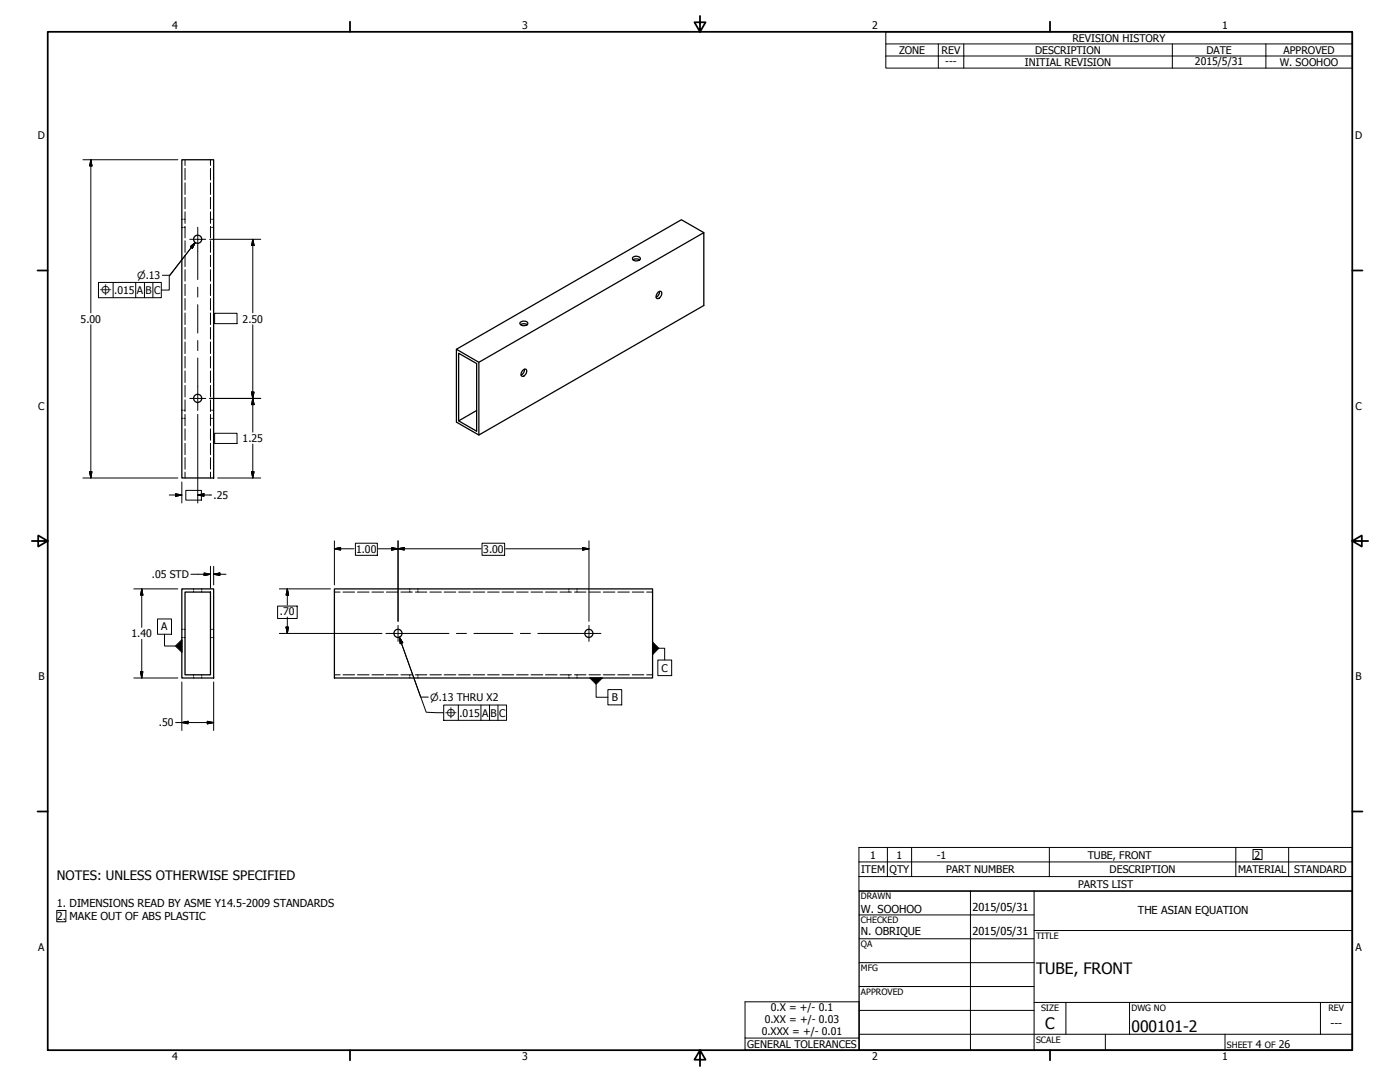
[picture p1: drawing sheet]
<svg xmlns="http://www.w3.org/2000/svg" width="559mm" height="432mm" viewBox="0 0 559 432" stroke-linecap="round" stroke-linejoin="round" font-family="sans-serif">
<!-- layer: Visible (ANSI) -->
<g fill="none" stroke="#000" stroke-width=".51">
<path d="M72.6 63.8h12.7v127h-12.7zM280.9 92.8l-8.9-5.1-89.8 51.7v29.1l8.9 5.1M252.6 102.7a1.79 1.79 0 0 1 3 .7 1.88 1.88 0 0 1-3.2-.3zM252.7 103.7a2.52 2.52 0 0 1 2.6 0M262.7 116.6l1.1-.3a1.8 1.8 0 0 1 0 1.9 1.8 1.8 0 0 1-1.7 .9 2.13 2.13 0 0 1 .6-2.5zM263.2 116.3a2.41 2.41 0 0 1-1.3 2.3M182.2 139.4l8.9 5.2 89.8-51.8v29.1l-89.8 51.7v-29M207.7 128.6a1.67 1.67 0 0 1 1.7-.6 1.67 1.67 0 0 1 1.2 1.3 1.92 1.92 0 0 1-3.1-.3zM207.8 129.5a2.52 2.52 0 0 1 2.6 0M208.9 147.6l1-.3a1.75 1.75 0 0 1 0 2 1.75 1.75 0 0 1-1.7 .8 1.98 1.98 0 0 1 .7-2.5zM209.4 147.3a2.34 2.34 0 0 1-1.4 2.4M190.2 163.8l-7.1 4.2 7.1 4.1v-27l-7.1-4.1v27"/>
<path d="M72.6 235h12.7v35.6h-12.7zM73.9 236.3h10.1v33h-10.1zM133.5 235h127v35.6h-127z"/>
<circle cx="78.9" cy="95.5" r="1.62"/>
<circle cx="78.9" cy="159" r="1.62"/>
<circle cx="158.8" cy="252.8" r="1.62"/>
<circle cx="235" cy="252.8" r="1.62"/>
</g>
<!-- layer: Hidden (ANSI) -->
<g fill="none" stroke="#000" stroke-width=".4">
<path d="M73.9 63.8v2.2M73.9 67.2v4.6M73.9 73v4.6M73.9 78.7v4.7M84 63.8v2.2M84 67.2v4.6M84 73v4.6M84 78.7v4.7M72.6 87.5h.4M72.6 90.7h.4M73.4 87.5h.5M73.4 90.7h.5"/>
<path d="M73.9 84.5v4.7M73.9 90.3v4.6M73.9 96.1v4.6M84 84.5v4.7M84 90.3v4.6M84 96.1v4.6M84 87.5h.4M84 90.7h.4M84.8 87.5h.5M84.8 90.7h.5M73.9 101.9v4.5M73.9 107.6v4.6"/>
<path d="M73.9 113.4v4.6M73.9 119.1v4.7M84 101.9v4.5M84 107.6v4.6M84 113.4v4.6M84 119.1v4.7M73.9 124.9v4.6M73.9 130.7v4.6M73.9 136.5v4.6M84 124.9v4.6M84 130.7v4.6M84 136.5v4.6"/>
<path d="M73.9 142.2v4.7M73.9 148v4.7M73.9 153.8v4.6M73.9 159.6v4.6M84 142.2v4.7M84 148v4.7M84 153.8v4.6M84 159.6v4.6M72.6 163.7h.4M72.6 166.9h.4M73.4 163.7h.5M73.4 166.9h.5"/>
<path d="M73.9 165.4v4.5M73.9 171.1v4.6M73.9 176.9v4.6M84 165.4v4.5M84 171.1v4.6M84 176.9v4.6M84 163.7h.4M84 166.9h.4M84.8 163.7h.5M84.8 166.9h.5M73.9 182.6v4.7M73.9 188.4v2.4"/>
<path d="M84 182.6v4.7M84 188.4v2.4M77.3 235v.4M77.3 235.8v.5M80.5 235v.4M80.5 235.8v.5M133.5 236.3h2.3M136.9 236.3h4.6M142.7 236.3h4.6M148.5 236.3h4.6M154.2 236.3h4.7M160 236.3h4.6"/>
<path d="M163.6 235v.4M163.6 235.8v.5M165.8 236.3h4.6M166.8 235v.4M166.8 235.8v.5M171.6 236.3h4.5M177.3 236.3h4.6M183.1 236.3h4.6M188.8 236.3h4.7M194.6 236.3h4.7M200.4 236.3h4.6M206.2 236.3h4.6"/>
<path d="M212 236.3h4.6M217.7 236.3h4.7M223.5 236.3h4.6M227.1 235v.4M227.1 235.8v.5M229.3 236.3h4.6M230.3 235v.4M230.3 235.8v.5M235.1 236.3h4.5M240.8 236.3h4.6M246.6 236.3h4.6M252.3 236.3h4.7"/>
<path d="M258.1 236.3h2.4M72.6 251.1h.4M72.6 254.4h.4M73.4 251.1h.5M73.4 254.4h.5M84 251.1h.4M84 254.4h.4M84.8 251.1h.5M84.8 254.4h.5M77.3 269.3v.4M77.3 270.1v.5M80.5 269.3v.4"/>
<path d="M80.5 270.1v.5M133.5 269.3h2.3M136.9 269.3h4.6M142.7 269.3h4.6M148.5 269.3h4.6M154.2 269.3h4.7M160 269.3h4.6M163.6 269.3v.4M163.6 270.1v.5M165.8 269.3h4.6M166.8 269.3v.4M166.8 270.1v.5"/>
<path d="M171.6 269.3h4.5M177.3 269.3h4.6M183.1 269.3h4.6M188.8 269.3h4.7M194.6 269.3h4.7M200.4 269.3h4.6M206.2 269.3h4.6M212 269.3h4.6M217.7 269.3h4.7M223.5 269.3h4.6M227.1 269.3v.4M227.1 270.1v.5"/>
<path d="M229.3 269.3h4.6M230.3 269.3v.4M230.3 270.1v.5M235.1 269.3h4.5M240.8 269.3h4.6M246.6 269.3h4.6M252.3 269.3h4.7M258.1 269.3h2.4"/>
</g>
<!-- layer: Symbol (ANSI) -->
<g fill="none" stroke="#000" stroke-width=".4">
<path d="M353.6 17.5v-4.8h186.2v4.8M374.5 17.5v9.7M384.7 17.5v9.7M467.9 17.5v9.7M505.3 17.5v9.7M539.8 17.5h-186.2v4.9M539.8 17.5v9.7h-186.2v-4.8M353.6 22.4h186.2M76 98.4l.8 .5M76.1 98.4h-.1M76.5 98.7l-8.9 11.3v5.8h-3.2M77.9 96.8h.1"/>
<path d="M39.3 112.7h25.1v6.1h-25.1zM45.1 112.7v6.1M54.2 112.7v6.1M57.7 112.7v6.1M61 112.7v6.1M62.9 247h5.6v6.1h-5.6zM65.7 253.1v4.7h4.3M159.4 254.3v.1M159.4 254.4h.1M160.2 256.6l9.9 27.6 7 .2M160.7 256.4l-.9 .3M263 258.7h2.3v4.7"/>
<path d="M237.9 273v5.3h4.7M242.6 275.2h5.6v6.1h-5.6zM262.6 263.4h5.5v6.2h-5.5zM177.1 281.4h25.1v6.1h-25.1zM182.9 281.4v6.1M192 281.4v6.1M195.4 281.4v6.1M198.8 281.4v6.1M354.2 338.2v11.6M363.9 338.2v11.6M418.8 338.2v11.6M493.3 338.2v11.6"/>
<path d="M514.3 338.2v11.6M342.8 344h197v-5.8h-197v11.6M342.8 349.8v5.8h197v-5.8M539.8 344v5.8h-197M297.4 399.8h45.5v14.5h-45.5zM297.4 414.3v4.8h45.5v-4.8"/>
</g>
<!-- layer: Border (ANSI) -->
<g fill="none" stroke="#000" stroke-width=".7">
<path d="M19 12.7h520.8v406.4h-520.8zM139.7 8.6v4.1M279.4 6.3v6.4l-2.2-3.8h4.4l-2.2 3.8M419.1 8.6v4.1M15 107.9h4M539.8 107.9h4M12.7 215.9h6.3l-3.8-2.2v4.4l3.8-2.2M539.8 215.9l3.8 2.2v-4.4l-3.8 2.2h6.3M15 323.8h4M539.8 323.8h4M139.7 419.1v4.1M279.4 419.1l2.2 3.8h-4.4l2.2-3.8v6.3"/>
<path d="M419.1 419.1v4.1"/>
</g>
<!-- layer: Title (ANSI) -->
<g fill="none" stroke="#000" stroke-width=".4">
<path d="M387.3 355.6v63.5M412.7 355.6v63.5M342.9 365.1h69.8M342.9 374.6h69.8M412.7 371.3h127.1M342.9 384.2h69.8M342.9 393.7h69.8M342.9 412.7h196.9M342.9 403.2h69.8M412.7 400h127.1M425.4 400v12.7M441.2 412.7v6.4"/>
<path d="M450.8 400v12.7M488.9 412.7v6.4M527 400v12.7"/>
</g>
<path d="M342.9 355.6h196.9v63.5h-196.9z" fill="none" stroke="#000" stroke-width=".51"/>
<!-- layer: Sketch Geometry (ANSI) -->
<path d="M85.7 125h8.9v4.2h-8.9zM85.7 172.9h8.9v4.1h-8.9zM74.2 195.7h6.2v3.9h-6.2zM141.9 216.8h8.7v4.8h-8.7zM192.4 216.8h9v4.8h-9zM110.8 241.9h7.8v4.9h-7.8zM500.1 339h3.6v4h-3.6zM22.7 363.3h3.6v4.6h-3.6z" fill="none" stroke="#000" stroke-width=".4"/>
<!-- layer: Dimension (ANSI) -->
<g fill="none" stroke="#000" stroke-width=".4">
<path d="M33.1 63.8h37.9M36.3 63.8l.4 2.4h-.9zM36.3 63.8v61M76 98.4l1.9-1.6-1.1 2.3zM77.9 96.8l-10 13.1h-3.1M83.7 95.5h20.4M100.9 95.5l.5 2.5h-1zM100.9 95.5v29.3M36.3 129.6v61.2M100.9 129.6v42.9M83.7 159h20.4M100.4 156.5h1l-.5 2.5z"/>
<path d="M100.9 159l.5 2.5h-1zM78.9 165.4v35.3M100.9 177.2v13.6M33.1 190.8h37.9M35.8 188.2h.9l-.4 2.6zM67.6 197.5h5M70 197l2.6 .5-2.6 .6zM72.6 192.3v8.4M78.9 197.5l2.5-.5v1.1zM78.9 197.5h5.6M86.9 190.8h17.2M100.4 188.2h1l-.5 2.6z"/>
<path d="M133.5 219l2.5-.5v1zM133.5 219h7.8M133.5 215.8v17.6M151 219h41.1M156.3 218.5l2.6 .5-2.6 .5zM158.9 219l2.5-.5v1zM158.9 215.8v32.2M201.8 219h33.3M232.5 218.5l2.6 .5-2.6 .5zM235.1 215.8v32.2M53.4 235h17.6M56.6 235l.4 2.5h-.9z"/>
<path d="M56.6 235v15.4M76.2 229.2h7.8M81.5 228.7l2.5 .5-2.5 .5zM84 226v8.7M85.3 229.2l2.5-.5v1zM85.3 226v7.4M85.3 229.2h4.9M111.5 235h20.4M114.7 235l.5 2.5h-1zM114.7 235v6.5M56.6 255.1v15.5M111.5 252.8h41"/>
<path d="M114.2 250.3h1l-.5 2.5zM114.7 246.3v6.5M159.4 254.3l1.3 2.2-.9 .4zM159.4 254.3l8.5 23.9h3M53.4 270.6h17.6M56.1 268h.9l-.4 2.6zM72.6 272.2v19.3M85.3 272.2v19.3M70.1 288.4h15.2M72.6 288.4l2.5-.6v1.1zM82.7 287.8l2.6 .6-2.6 .5z"/>
</g>
<g fill="#000" stroke="#000" stroke-width=".4">
<path d="M36.3 63.8l.4 2.4zM36.3 63.8l.4 2.4h-.9zM77.9 96.8l-1.1 2.3zM76 98.4l1.9-1.6-1.1 2.3zM100.9 95.5l.5 2.5zM100.9 95.5l.5 2.5h-1zM100.4 156.5l.5 2.5zM100.4 156.5h1l-.5 2.5zM100.9 159l.5 2.5zM100.9 159l.5 2.5h-1zM35.8 188.2l.5 2.6zM35.8 188.2h.9l-.4 2.6z"/>
<path d="M70 198.1l2.6-.6zM70 197l2.6 .5-2.6 .6zM78.9 197.5l2.5-.5zM78.9 197.5l2.5-.5v1.1zM100.4 188.2l.5 2.6zM100.4 188.2h1l-.5 2.6zM133.5 219l2.5-.5zM133.5 219l2.5-.5v1zM156.3 219.5l2.6-.5zM156.3 218.5l2.6 .5-2.6 .5zM158.9 219l2.5-.5zM158.9 219l2.5-.5v1z"/>
<path d="M232.5 219.5l2.6-.5zM232.5 218.5l2.6 .5-2.6 .5zM56.6 235l.4 2.5zM56.6 235l.4 2.5h-.9zM81.5 229.7l2.5-.5zM81.5 228.7l2.5 .5-2.5 .5zM85.3 229.2l2.5-.5zM85.3 229.2l2.5-.5v1zM114.7 235l.5 2.5zM114.7 235l.5 2.5h-1zM114.2 250.3l.5 2.5zM114.2 250.3h1l-.5 2.5z"/>
<path d="M159.4 254.3l1.3 2.2zM159.4 254.3l1.3 2.2-.9 .4zM56.1 268l.5 2.6zM56.1 268h.9l-.4 2.6zM72.6 288.4l2.5-.6zM72.6 288.4l2.5-.6v1.1zM82.7 288.9l2.6-.5zM82.7 287.8l2.6 .6-2.6 .5z"/>
</g>
<!-- layer: Center Mark (ANSI) -->
<path d="M75.8 95.5h6.3M75.8 159h6.3M158.9 249.6v6.4M235.1 249.6v6.4" fill="none" stroke="#000" stroke-width=".4"/>
<!-- layer: Centerline (ANSI) -->
<path d="M78.9 90.7v20.9M78.9 114.6v4M78.9 121.6v11.3M78.9 135.9v4M78.9 142.9v20.9M154.1 252.8h25.1M182.2 252.8h4M189.2 252.8h15.5M207.7 252.8h4M214.7 252.8h25.1" fill="none" stroke="#000" stroke-width=".4"/>
<!-- layer: Symbol (ANSI) -->
<path d="M77.9 96.8l-1.1 2.3zM76 98.4l1.9-1.6-1.1 2.3zM72.6 255.3v5zM70 257.8l2.6-2.5v5zM159.4 254.3l1.3 2.2zM159.4 254.3l1.3 2.2-.9 .4zM235.5 270.6h4.9zM235.5 270.6h4.9l-2.5 2.4zM260.5 256.2v5zM260.5 256.2l2.5 2.5-2.5 2.5z" fill="#000" stroke="#000" stroke-width=".4"/>
<g font-size="6.3">
<text x="413.5" y="388.6">TUBE, FRONT</text>
<text x="417.2" y="410.6">C</text>
<text x="451.6" y="411.9">000101-2</text>
</g>
<text font-size="5.2" x="22.7" y="351.2">NOTES: UNLESS OTHERWISE SPECIFIED</text>
<g font-size="4.4">
<text x="22.7" y="361.9">1. DIMENSIONS READ BY ASME Y14.5-2009 STANDARDS</text>
<text x="343.7" y="364.3">W. SOOHOO</text>
<text x="388.1" y="363.7">2015/05/31</text>
<text x="454.2" y="364.7">THE ASIAN EQUATION</text>
<text x="22.7" y="367.2">2.</text>
<text x="27.7" y="367.2">MAKE OUT OF ABS PLASTIC</text>
<text x="343.7" y="373.1">N. OBRIQUE</text>
<text x="388.1" y="373.2">2015/05/31</text>
<text x="531.1" y="409.7">---</text>
</g>
<g font-size="4.2">
<text x="68.7" y="11.7">4</text>
<text x="208.4" y="11.7">3</text>
<text x="348.1" y="11.7">2</text>
<text x="487.8" y="11.7">1</text>
<text x="428.1" y="16.6">REVISION HISTORY</text>
<text x="358.8" y="21.5">ZONE</text>
<text x="375.9" y="21.5">REV</text>
<text x="413.1" y="21.5">DESCRIPTION</text>
<text x="481.5" y="21.5">DATE</text>
<text x="512.3" y="21.5">APPROVED</text>
<text x="377.3" y="26.1">---</text>
<text x="409" y="26.3">INITIAL REVISION</text>
<text x="476.9" y="26">2015/5/31</text>
<text x="510.8" y="26.3">W. SOOHOO</text>
<text x="15.1" y="55.5">D</text>
<text x="540.9" y="55.5">D</text>
<text x="45.6" y="117.3">.015</text>
<text x="54.6" y="117.3">A</text>
<text x="58.1" y="117.3">B</text>
<text x="61.5" y="117.3">C</text>
<text x="32.2" y="128.8">5.00</text>
<text x="96.8" y="128.8">2.50</text>
<text x="15.2" y="163.4">C</text>
<text x="541" y="163.4">C</text>
<text x="96.8" y="176.4">1.25</text>
<text x="85.3" y="199.1">.25</text>
<text x="142.1" y="220.5">1.00</text>
<text x="192.9" y="220.5">3.00</text>
<text x="60.6" y="230.7">.05 STD</text>
<text x="111.8" y="245.4">.70</text>
<text x="64.4" y="251.6">A</text>
<text x="52.5" y="254.3">1.40</text>
<text x="264.1" y="268">C</text>
<text x="15.3" y="271.4">B</text>
<text x="541.1" y="271.4">B</text>
<text x="244.2" y="279.8">B</text>
<text x="183.4" y="285.9">.015</text>
<text x="192.4" y="285.9">A</text>
<text x="195.8" y="285.9">B</text>
<text x="199.2" y="285.9">C</text>
<text x="63.4" y="289.9">.50</text>
<text x="347.3" y="342.6">1</text>
<text x="357.9" y="342.6">1</text>
<text x="373.9" y="342.6">-1</text>
<text x="434.1" y="342.6">TUBE, FRONT</text>
<text x="500.7" y="342.6">2</text>
<text x="343.7" y="348.4">ITEM</text>
<text x="355.1" y="348.4">QTY</text>
<text x="377.6" y="348.4">PART NUMBER</text>
<text x="442.9" y="348.4">DESCRIPTION</text>
<text x="494.2" y="348.4">MATERIAL</text>
<text x="516.6" y="348.4">STANDARD</text>
<text x="430.3" y="354.3">PARTS LIST</text>
<text x="15.2" y="379.3">A</text>
<text x="541" y="379.3">A</text>
<text x="307.7" y="403.5">0.X = +/- 0.1</text>
<text x="304" y="413.1">0.XXX = +/- 0.01</text>
<text x="305.2" y="408.3">0.XX = +/- 0.03</text>
<text x="298.3" y="418.2">GENERAL TOLERANCES</text>
<text x="501.3" y="418.3">4</text>
<text x="510.5" y="418.3">26</text>
<text x="68.7" y="423.2">4</text>
<text x="208.4" y="423.2">3</text>
<text x="348.1" y="423.2">2</text>
<text x="487.8" y="423.2">1</text>
</g>
<g font-size="4">
<text x="54.8" y="111.3">⌀.13</text>
<text x="39.8" y="117.9">⌖</text>
<text x="171.7" y="279.7">⌀.13 THRU X2</text>
<text x="177.5" y="286.5">⌖</text>
</g>
<g font-size="3.5">
<text x="343.7" y="358.9">DRAWN</text>
<text x="343.7" y="368.5">CHECKED</text>
<text x="413.5" y="374.6">TITLE</text>
<text x="343.7" y="378">QA</text>
<text x="343.7" y="387.5">MFG</text>
<text x="343.7" y="397.1">APPROVED</text>
<text x="415.5" y="403.4">SIZE</text>
<text x="451.6" y="403.4">DWG NO</text>
<text x="530.3" y="403.4">REV</text>
<text x="413.5" y="416.1">SCALE</text>
<text x="489.7" y="418.3">SHEET</text>
<text x="504.9" y="418.3">OF</text>
</g>
</svg>
